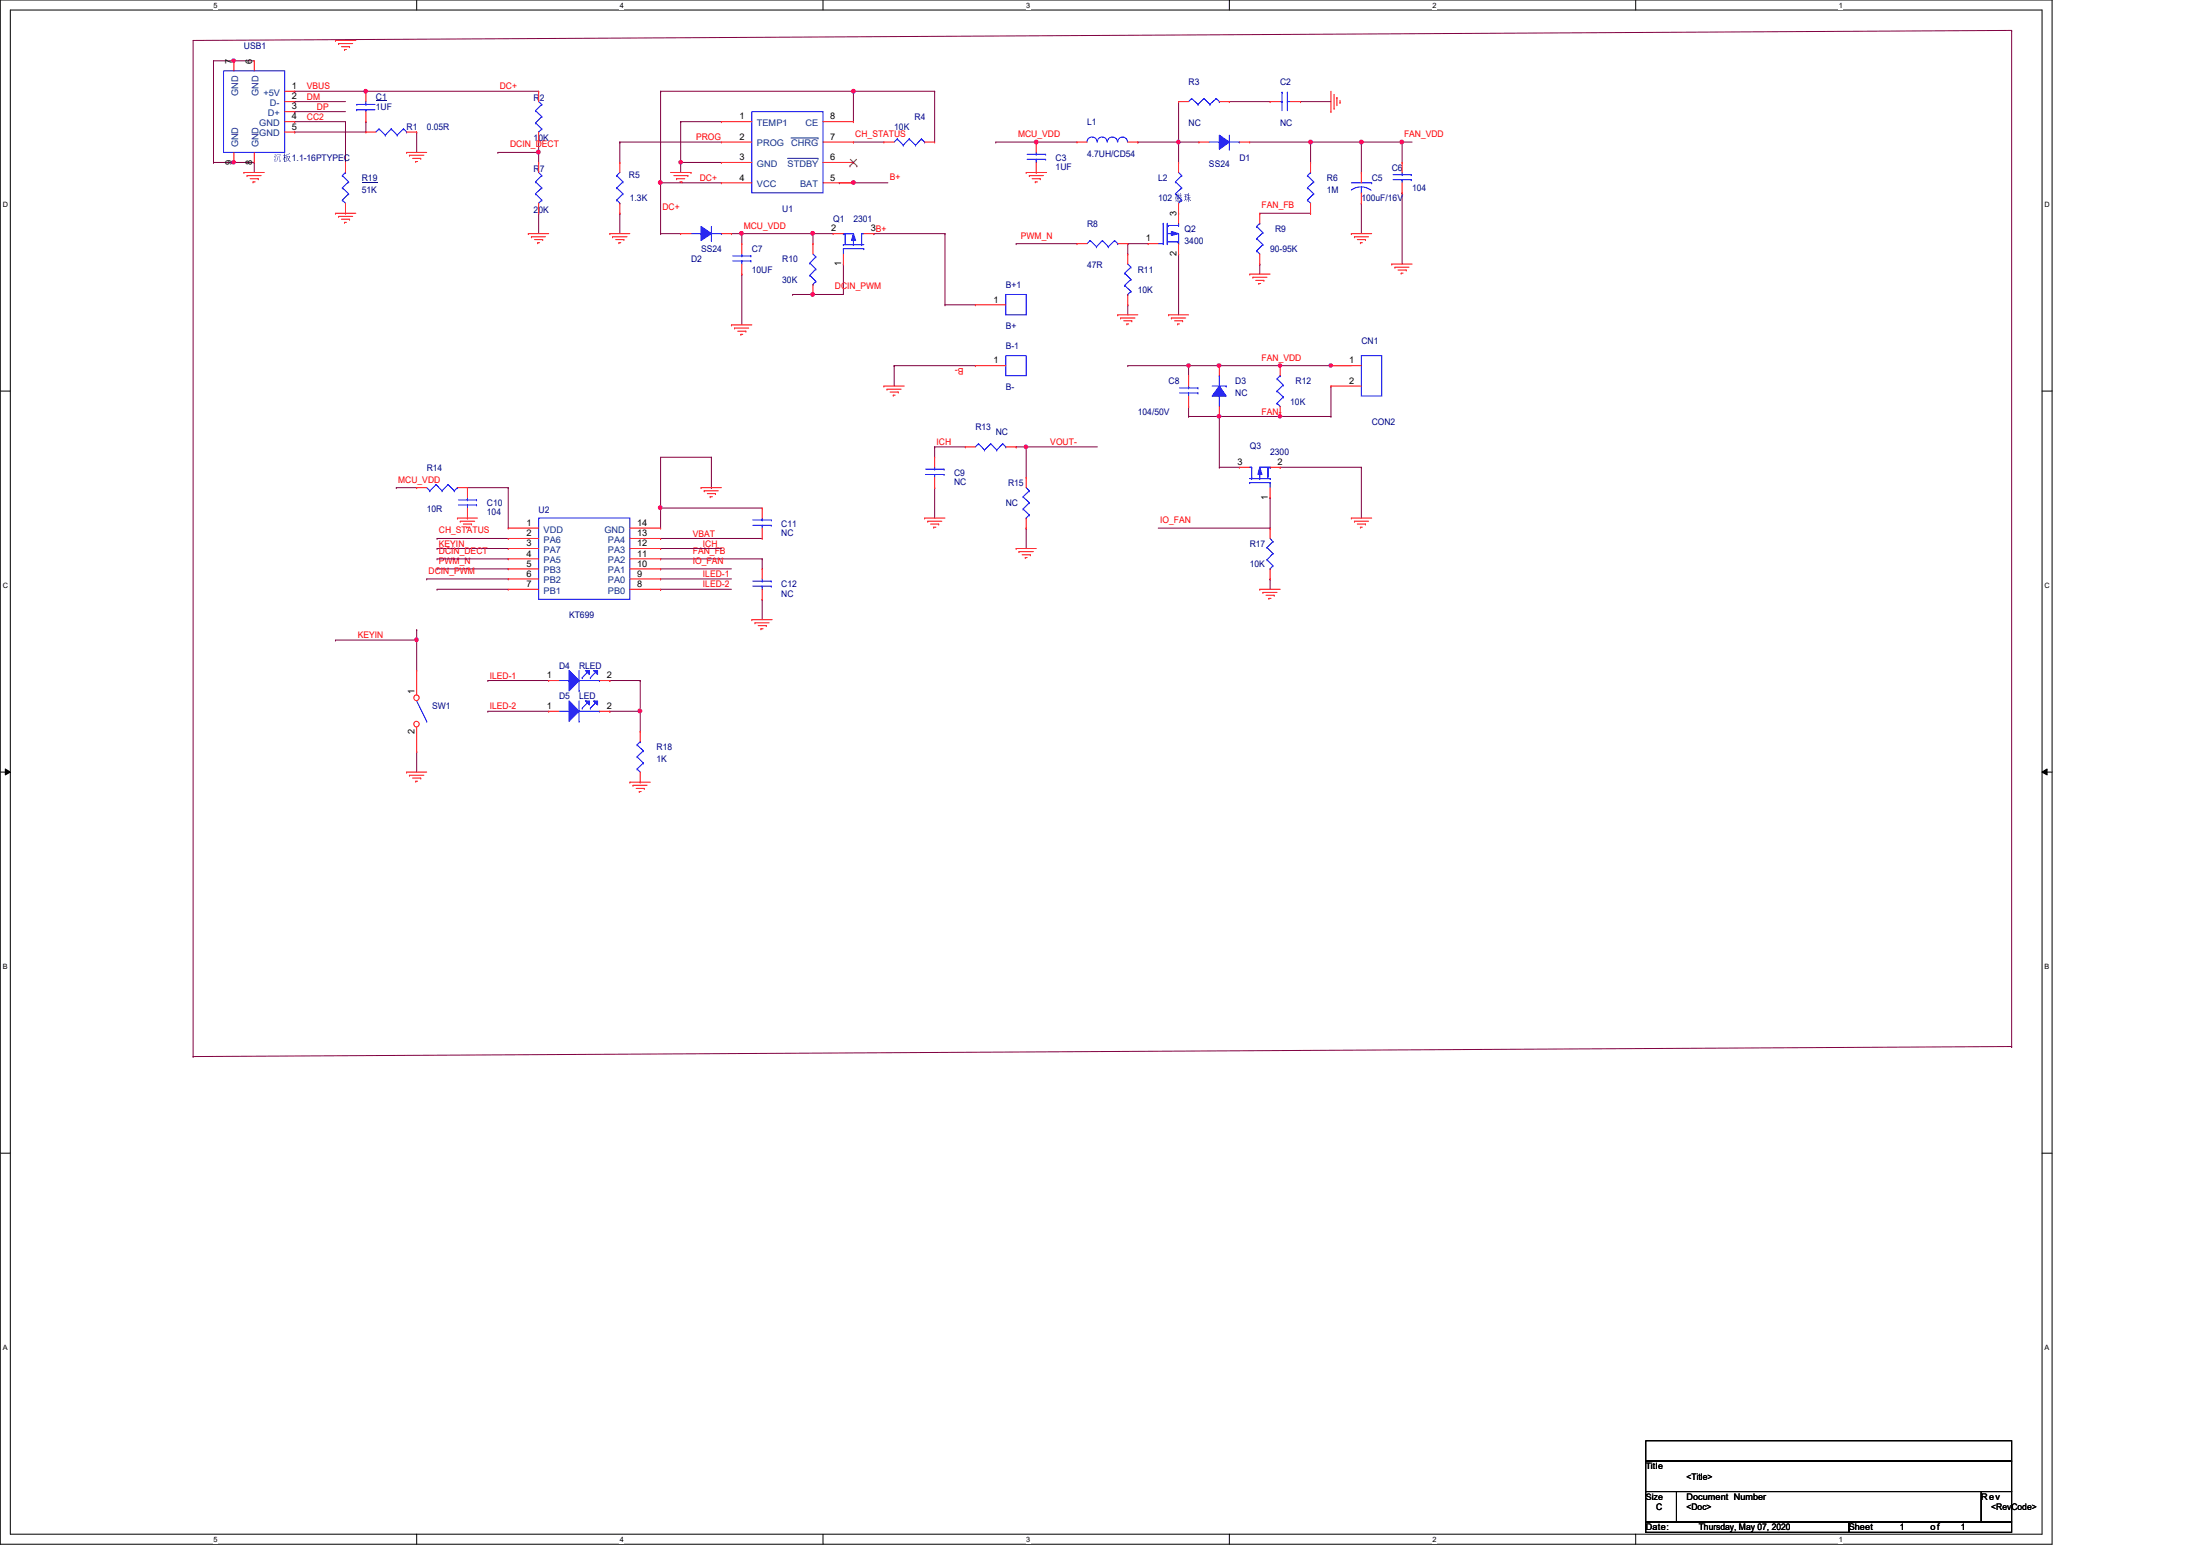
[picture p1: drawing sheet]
<svg xmlns="http://www.w3.org/2000/svg" width="297mm" height="210mm" viewBox="0 0 297 210" stroke-linecap="round" stroke-linejoin="round" font-family="sans-serif">
<path d="M0 0h277.1v208.4h-277.1zM1.4 1.4h274.3v205.7h-274.3z" fill="none" stroke="#000" stroke-width=".14"/>
<g fill="#fff">
<path d="M28.8 .1h.6v1.1h-.6z"/>
<path d="M28.8 207.2h.6v1.1h-.6z"/>
</g>
<path d="M56.3 0v1.4M56.3 207.1v1.3" fill="none" stroke="#000" stroke-width=".14"/>
<g fill="#fff">
<path d="M83.7 .1h.5v1.1h-.5z"/>
<path d="M83.7 207.2h.5v1.1h-.5z"/>
</g>
<path d="M111.1 0v1.4M111.1 207.1v1.3" fill="none" stroke="#000" stroke-width=".14"/>
<g fill="#fff">
<path d="M138.6 .1h.5v1.1h-.5z"/>
<path d="M138.6 207.2h.5v1.1h-.5z"/>
</g>
<path d="M166 0v1.4M166 207.1v1.3" fill="none" stroke="#000" stroke-width=".14"/>
<g fill="#fff">
<path d="M193.4 .1h.6v1.1h-.6z"/>
<path d="M193.4 207.2h.6v1.1h-.6z"/>
</g>
<path d="M220.8 0v1.4M220.8 207.1v1.3" fill="none" stroke="#000" stroke-width=".14"/>
<g fill="#fff">
<path d="M248.3 .1h.5v1.1h-.5z"/>
<path d="M248.3 207.2h.5v1.1h-.5z"/>
<path d="M.4 27.1h.7v1.1h-.7z"/>
<path d="M276.1 27.1h.7v1.1h-.7z"/>
<path d="M.4 78.5h.7v1.1h-.7z"/>
<path d="M276.1 78.5h.7v1.1h-.7z"/>
</g>
<path d="M0 52.8h1.4M275.7 52.8h1.4" fill="none" stroke="#000" stroke-width=".14"/>
<g fill="#fff">
<path d="M.4 129.9h.6v1.1h-.6z"/>
<path d="M276.1 129.9h.6v1.1h-.6z"/>
</g>
<path d="M0 104.2h1.4M.7 103.8l.7 .4-.7 .4zM275.7 104.2l.7-.4v.8zM275.7 104.2h1.4" fill="none" stroke="#000" stroke-width=".14"/>
<path d="M.7 103.8l.7 .4-.7 .4zM275.7 104.2l.7-.4v.8z" fill="#000"/>
<g fill="#fff">
<path d="M.4 181.4h.6v1.1h-.6z"/>
<path d="M276.1 181.4h.6v1.1h-.6z"/>
</g>
<path d="M0 155.7h1.4M275.7 155.7h1.4" fill="none" stroke="#000" stroke-width=".14"/>
<g fill="none" stroke="#800040" stroke-width=".14">
<path d="M45.3 86.4h.1M56.3 85h.1M56.3 85v1.4h-11M65.9 91.9h.1M65.9 96h.1M65.9 91.9h8.2M65.9 96h8.2M82.3 91.9h.1M82.3 96h.1M82.3 91.9h4.1M82.3 96h4.1M271.6 141.3h.1"/>
<path d="M271.6 141.3l-245.5 1.3"/>
</g>
<path d="M56.1 86.2l.1-.1 .2 .1v.3l-.2 .1-.1-.1z" fill-rule="evenodd" fill="#f0f"/>
<path d="M56.1 86.2l.1-.1 .2 .1v.3l-.2 .1-.1-.1z" fill="none" stroke="#f0f" stroke-width=".14"/>
<path d="M89.2 12.3h.1M89.2 12.3h26M56.3 86.4h.1M56.3 86.4v4.1M56.3 101.5h.1M56.3 101.5v2.7" fill="none" stroke="#800040" stroke-width=".14"/>
<circle cx="115.2" cy="12.3" r=".26" fill="#f0f"/>
<circle cx="115.2" cy="12.3" r=".26" fill="none" stroke="#f0f" stroke-width=".14"/>
<g fill="none" stroke="#800040" stroke-width=".14">
<path d="M83.7 19.2h.1M83.7 19.2v2.7M83.7 19.2h13.7M89.2 12.3h.1M89.2 12.3v12.4M91.9 16.4h.1M91.9 16.4h5.5M91.9 16.4v6.9M115.2 12.3h.1M115.2 19.2h.1M115.2 12.3h11M115.2 19.2h4.1"/>
<path d="M115.2 12.3v4.1M126.2 12.3h.1M126.2 12.3v6.9M271.6 4.1h.1M271.6 4.1l-245.5 1.4v137.1M271.6 4.1v137.2M83.7 28.8h.1M83.7 28.8v2.7M89.2 24.7h.1M89.2 24.7h8.2M91.9 21.9h.1M91.9 21.9h5.5"/>
<path d="M113.3 24.7h.1M113.3 24.7h1.9M26.1 142.6h.1M271.6 141.3h.1"/>
</g>
<circle cx="91.9" cy="21.9" r=".25" fill="#f0f"/>
<circle cx="91.9" cy="21.9" r=".25" fill="none" stroke="#f0f" stroke-width=".14"/>
<path d="M86.4 96h.1M86.4 91.9h.1M86.4 91.9v6.8" fill="none" stroke="#800040" stroke-width=".14"/>
<circle cx="86.4" cy="96" r=".26" fill="#f0f"/>
<circle cx="86.4" cy="96" r=".26" fill="none" stroke="#f0f" stroke-width=".14"/>
<path d="M126.2 60.3h.1M126.2 60.3v1.4M138.6 60.3h.1M138.6 71.3h.1M138.6 60.3v4.1M138.6 71.3v2.7M138.6 60.3h9.6" fill="none" stroke="#800040" stroke-width=".14"/>
<path d="M138.4 60.1h.1l.2 .1v.3l-.2 .1-.1-.1z" fill-rule="evenodd" fill="#f0f"/>
<path d="M138.4 60.1h.1l.2 .1v.3l-.2 .1-.1-.1z" fill="none" stroke="#f0f" stroke-width=".14"/>
<g fill="none" stroke="#800040" stroke-width=".14">
<path d="M59 79.5h.1M59 79.5h9.6M89.2 75.4h.1M89.2 68.6h.1M89.2 75.4h13.7M89.2 68.6h13.7M89.2 61.7v9.6M126.2 65.8h.1M126.2 60.3h.1M126.2 65.8v4.1M126.2 60.3h4.1M137.2 60.3h.1"/>
<path d="M137.2 60.3h1.4"/>
</g>
<circle cx="89.1" cy="68.5" r=".26" fill="#f0f"/>
<circle cx="89.1" cy="68.5" r=".26" fill="none" stroke="#f0f" stroke-width=".14"/>
<g fill="none" stroke="#800040" stroke-width=".14">
<path d="M164.6 49.4h8.2M172.8 49.4h.1M57.6 78.1h.1M57.6 78.1h11M59 74h.1M59 76.8h.1M59 72.7h.1M59 75.4h.1M59 74h9.6M59 76.8h9.6M59 72.7h9.6M59 75.4h9.6"/>
<path d="M63.1 65.8h.1M63.1 65.8h5.5M68.6 65.8h.1M68.6 65.8v5.5M89.2 74h.1M89.2 76.8h.1M89.2 72.7h.1M89.2 78.1h.1M89.2 74h8.2M89.2 76.8h9.6M89.2 72.7h13.7M89.2 78.1h9.6"/>
<path d="M156.4 71.3h15.1M164.6 63.1h.1M164.6 63.1h2.7M171.5 67.2h.1M171.5 78.1h.1M171.5 71.3h.1M171.5 67.2v4.1M171.5 78.1v1.4M172.8 63.1h.1M172.8 63.1h11M183.8 63.1h.1M183.8 63.1v6.8"/>
</g>
<circle cx="164.6" cy="49.3" r=".25" fill="#f0f"/>
<circle cx="164.6" cy="49.3" r=".25" fill="none" stroke="#f0f" stroke-width=".14"/>
<path d="M164.6 56.2h8.2M172.8 56.2h.1" fill="none" stroke="#800040" stroke-width=".14"/>
<circle cx="164.6" cy="56.2" r=".25" fill="#f0f"/>
<circle cx="164.6" cy="56.2" r=".25" fill="none" stroke="#f0f" stroke-width=".14"/>
<path d="M152.3 49.4h.1M152.3 49.4h8.2M164.6 56.2h.1M164.6 56.2v6.9" fill="none" stroke="#800040" stroke-width=".14"/>
<circle cx="160.5" cy="49.3" r=".25" fill="#f0f"/>
<circle cx="160.5" cy="49.3" r=".25" fill="none" stroke="#f0f" stroke-width=".14"/>
<g fill="none" stroke="#800040" stroke-width=".14">
<path d="M159.1 13.7h.1M159.1 13.7v5.5M175.6 13.7h.1M175.6 13.7h4.1M160.5 49.4h.1M160.5 56.2h.1M160.5 54.9h.1M160.5 49.4h4.1M160.5 49.4v1.3M160.5 54.9v1.3M160.5 56.2h4.1M179.7 52.1h.1"/>
<path d="M179.7 49.4h.1M179.7 49.4h2.8M179.7 52.1v4.1"/>
</g>
<path d="M158.9 19l.2-.1 .2 .1v.4h-.2h-.2z" fill-rule="evenodd" fill="#f0f"/>
<path d="M158.9 19l.2-.1 .2 .1v.4h-.2h-.2z" fill="none" stroke="#f0f" stroke-width=".14"/>
<path d="M166 13.7h.1M166 13.7h5.5M168.7 19.2h8.2M176.9 19.2h.1" fill="none" stroke="#800040" stroke-width=".14"/>
<circle cx="176.9" cy="19.2" r=".26" fill="#f0f"/>
<circle cx="176.9" cy="19.2" r=".26" fill="none" stroke="#f0f" stroke-width=".14"/>
<path d="M139.9 19.2h.1M139.9 19.2h5.5M153.6 19.2h.1M153.6 19.2h5.5M176.9 19.2h.1M176.9 19.2h6.9M170.1 28.8h6.8M176.9 28.8h.1M189.3 26h.1M189.3 26v9.6" fill="none" stroke="#800040" stroke-width=".14"/>
<circle cx="183.8" cy="19.2" r=".26" fill="#f0f"/>
<circle cx="183.8" cy="19.2" r=".26" fill="none" stroke="#f0f" stroke-width=".14"/>
<path d="M189.3 19.2h.1M189.3 19.2h1.4" fill="none" stroke="#800040" stroke-width=".14"/>
<circle cx="189.3" cy="19.2" r=".26" fill="#f0f"/>
<circle cx="189.3" cy="19.2" r=".26" fill="none" stroke="#f0f" stroke-width=".14"/>
<path d="M134.4 19.2h.1M134.4 19.2h5.5M189.3 19.2h.1M189.3 19.2v2.7" fill="none" stroke="#800040" stroke-width=".14"/>
<circle cx="139.9" cy="19.2" r=".26" fill="#f0f"/>
<circle cx="139.9" cy="19.2" r=".26" fill="none" stroke="#f0f" stroke-width=".14"/>
<g fill="none" stroke="#800040" stroke-width=".14">
<path d="M159.1 19.2h.1M159.1 19.2v2.7M159.1 19.2h2.8M176.9 19.2h.1M176.9 19.2v2.7M183.8 19.2h.1M183.8 19.2h5.5M183.8 19.2v4.1M89.2 24.7h.1M89.2 24.7v6.8M137.2 32.9h.1M137.2 32.9h8.2"/>
<path d="M152.3 32.9h.1M152.3 32.9h2.7M152.3 32.9v1.4M159.1 34.3h.1M159.1 34.3v8.2M170.1 35.6h.1M170.1 35.6v1.4M183.8 27.4h.1M183.8 27.4v4.1M152.3 41.1h.1M152.3 41.1v1.4"/>
</g>
<circle cx="89.1" cy="24.6" r=".26" fill="#f0f"/>
<circle cx="89.1" cy="24.6" r=".26" fill="none" stroke="#f0f" stroke-width=".14"/>
<g fill="none" stroke="#800040" stroke-width=".14">
<path d="M89.2 31.5h.1M89.2 31.5h2.7M98.8 31.5h.1M98.8 31.5h1.4M107 39.8h.1M107 39.8h2.8M109.8 31.5h.1M109.8 31.5h2.7M109.8 31.5v1.4M113.9 35.6h.1M113.9 35.6v4.2M118 31.5h.1"/>
<path d="M118 31.5h9.6"/>
</g>
<circle cx="109.7" cy="39.8" r=".26" fill="#f0f"/>
<circle cx="109.7" cy="39.8" r=".26" fill="none" stroke="#f0f" stroke-width=".14"/>
<path d="M100.2 31.5h.1M100.2 37h.1M100.2 31.5v1.4M100.2 37v6.9M100.2 31.5h9.6M109.8 39.8h.1M109.8 39.8h4.1M53.5 65.8h.1M53.5 65.8h2.8" fill="none" stroke="#800040" stroke-width=".14"/>
<circle cx="109.7" cy="31.5" r=".26" fill="#f0f"/>
<circle cx="109.7" cy="31.5" r=".26" fill="none" stroke="#f0f" stroke-width=".14"/>
<circle cx="100.1" cy="31.5" r=".26" fill="#f0f"/>
<circle cx="100.1" cy="31.5" r=".26" fill="none" stroke="#f0f" stroke-width=".14"/>
<path d="M115.2 24.7h.1M115.2 24.7h4.7M89.2 79.5h.1M89.2 79.5h9.6" fill="none" stroke="#800040" stroke-width=".14"/>
<circle cx="115.2" cy="24.6" r=".26" fill="#f0f"/>
<circle cx="115.2" cy="24.6" r=".26" fill="none" stroke="#f0f" stroke-width=".14"/>
<path d="M172.8 56.2h6.9M179.7 56.2h.1M89.2 61.7h6.9M96.1 65.8h.1M96.1 61.7h.1M96.1 61.7v4.1M102.9 75.4h.1M102.9 75.4v1.4M102.9 80.9h.1M102.9 80.9v2.8" fill="none" stroke="#800040" stroke-width=".14"/>
<path d="M172.6 56h.4l.1 .2-.1 .2h-.2h-.2z" fill-rule="evenodd" fill="#f0f"/>
<path d="M172.6 56h.4l.1 .2-.1 .2h-.2h-.2z" fill="none" stroke="#f0f" stroke-width=".14"/>
<path d="M172.8 49.4h6.9M179.7 49.4h.1" fill="none" stroke="#800040" stroke-width=".14"/>
<path d="M172.6 49.2h.4l.1 .1-.1 .2-.2 .1-.2-.1z" fill-rule="evenodd" fill="#f0f"/>
<path d="M172.6 49.2h.4l.1 .1-.1 .2-.2 .1-.2-.1z" fill="none" stroke="#f0f" stroke-width=".14"/>
<path d="M179.5 49.2h.3l.1 .1-.1 .2-.1 .1-.2-.1z" fill-rule="evenodd" fill="#f0f"/>
<path d="M179.5 49.2h.3l.1 .1-.1 .2-.1 .1-.2-.1z" fill="none" stroke="#f0f" stroke-width=".14"/>
<path d="M49.4 12.3h23.3M72.7 12.3h.1M127.6 31.5h.1M127.6 31.5v9.6M120.7 49.4h.1M120.7 49.4h11M120.7 49.4v2.7M127.6 41.1h.1M127.6 41.1h4.1" fill="none" stroke="#800040" stroke-width=".14"/>
<path d="M49.2 12.1h.2l.2 .1-.1 .3-.1 .1-.2-.1z" fill-rule="evenodd" fill="#f0f"/>
<path d="M49.2 12.1h.2l.2 .1-.1 .3-.1 .1-.2-.1z" fill="none" stroke="#f0f" stroke-width=".14"/>
<path d="M28.8 8.2h.1M28.8 8.2h5.5M28.8 8.2v13.7M31.6 8.2h.1M49.4 16.4h.1M49.4 16.4v1.4M31.6 21.9h.1M31.6 21.9h2.7" fill="none" stroke="#800040" stroke-width=".14"/>
<circle cx="31.5" cy="8.2" r=".25" fill="#f0f"/>
<circle cx="31.5" cy="8.2" r=".25" fill="none" stroke="#f0f" stroke-width=".14"/>
<path d="M39.8 15.1h.1M39.8 13.7h.1M39.8 15.1h6.8M39.8 13.7h6.8M28.8 21.9h.1M28.8 21.9h2.8M34.3 21.9h.1M34.3 21.9v1.4" fill="none" stroke="#800040" stroke-width=".14"/>
<circle cx="31.5" cy="21.9" r=".25" fill="#f0f"/>
<circle cx="31.5" cy="21.9" r=".25" fill="none" stroke="#f0f" stroke-width=".14"/>
<g fill="none" stroke="#800040" stroke-width=".14">
<path d="M39.8 17.8h.1M39.8 12.3h.1M39.8 16.4h.1M39.8 17.8h9.6M39.8 12.3h9.6M39.8 16.4h6.8v5.5M72.7 19.2h.1M72.7 19.2v2.7M46.6 21.9h.1M67.2 20.6h.1M67.2 20.6h5.5M72.7 20.6h.1"/>
<path d="M72.7 28.8h.1M72.7 28.8v2.7"/>
</g>
<circle cx="72.7" cy="20.5" r=".26" fill="#f0f"/>
<circle cx="72.7" cy="20.5" r=".26" fill="none" stroke="#f0f" stroke-width=".14"/>
<path d="M56.3 17.8h.1M56.3 17.8v2.8" fill="none" stroke="#800040" stroke-width=".14"/>
<g fill="none" stroke="#f00" stroke-width=".14">
<path d="M45.3 5.5h.1M45.3 5.5h2.7M45.7 5.9h.1M45.7 5.9h1.9M46.1 6.3h1.1M46.5 6.7h.1M46.5 6.7h.3M47.2 6.3h.1M171.5 13.7h.1M171.5 13.7h1.3M174.2 13.7h1.4M175.6 13.7h.1"/>
<path d="M179.7 15.1h.1M179.7 12.3v2.8M180.1 14.6h.1M180.1 12.7v1.9M180.5 13.2h.1M180.5 13.2v1.1M180.9 13.8h.1M180.9 13.5v.3M32.9 23.3h.1M32.9 23.3h2.8M33.4 23.7h.1M33.4 23.7h1.9"/>
<path d="M33.8 24.1h1.1M34.2 24.6h.1M34.2 24.6h.3M34.9 24.1h.1M45.3 28.8h.1M45.3 28.8h2.7M45.7 29.2h.1M45.7 29.2h1.9M46.1 29.6h1.1M46.5 30h.1M46.5 30h.3M47.2 29.6h.1"/>
<path d="M54.9 20.6h.1M54.9 20.6h2.7M55.3 21h.1M55.3 21h1.9M55.7 21.4h1.1M56.1 21.8h.1M56.1 21.8h.3M56.8 21.4h.1M71.3 31.5h.1M71.3 31.5h2.8M71.8 32h.1M71.8 32h1.9"/>
<path d="M72.2 32.3h1.1M72.6 32.8h.1M72.6 32.8h.3M73.3 32.3h.1M82.3 31.5h.1M82.3 31.5h2.7M82.7 32h.1M82.7 32h2M83.1 32.3h1.1M83.6 32.8h.1M83.6 32.8h.2M84.2 32.3h.1"/>
<path d="M90.5 23.3h2.8M91 23.7h1.9M91.4 24.1h.1M91.4 24.1h1.1M91.8 24.6h.3M92.1 24.6h.1M92.9 23.7h.1M93.3 23.3h.1M138.6 23.3h.1M138.6 23.3h2.7M139 23.7h.1M139 23.7h1.9"/>
<path d="M139.4 24.1h1.1M139.8 24.6h.1M139.8 24.6h.3M140.5 24.1h.1M168.7 37h.1M168.7 37h2.8M169.2 37.4h.1M169.2 37.4h1.9M169.5 37.8h1.1M170 38.3h.1M170 38.3h.2M170.6 37.8h.1"/>
<path d="M182.5 31.5h.1M182.5 31.5h2.7M182.9 32h.1M182.9 32h1.9M183.3 32.3h1.1M183.7 32.8h.1M183.7 32.8h.2M184.4 32.3h.1M187.9 35.6h.1M187.9 35.6h2.8M188.3 36.1h.1M188.3 36.1h1.9"/>
<path d="M188.8 36.4h1.1M189.2 36.9h.1M189.2 36.9h.2M189.9 36.4h.1M98.8 43.9h.1M98.8 43.9h2.7M99.2 44.3h.1M99.2 44.3h1.9M99.6 44.7h1.1M100 45.1h.1M100 45.1h.3M100.7 44.7h.1"/>
<path d="M119.3 52.1h.1M119.3 52.1h2.8M119.8 52.5h.1M119.8 52.5h1.9M120.2 52.9h1.1M120.6 53.3h.1M120.6 53.3h.3M121.3 52.9h.1M150.9 42.5h.1M150.9 42.5h2.7M151.3 42.9h.1M151.3 42.9h1.9"/>
<path d="M151.7 43.3h1.1M152.1 43.7h.1M152.1 43.7h.3M152.8 43.3h.1M157.8 42.5h.1M157.8 42.5h2.7M158.2 42.9h.1M158.2 42.9h1.9M158.6 43.3h1.1M159 43.7h.1M159 43.7h.3M159.7 43.3h.1"/>
<path d="M61.8 69.9h.1M61.8 69.9h2.7M62.1 70.4h.1M62.1 70.4h2M62.6 70.7h1.1M63 71.2h.1M63 71.2h.2M63.7 70.7h.1M94.7 65.8h.1M94.7 65.8h2.7M95.1 66.3h.1M95.1 66.3h1.9"/>
<path d="M95.5 66.6h1.1M95.9 67.1h.1M95.9 67.1h.3M96.6 66.6h.1M124.8 69.9h.1M124.8 69.9h2.8M125.3 70.4h.1M125.3 70.4h1.9M125.6 70.7h1.1M126.1 71.2h.1M126.1 71.2h.3M126.7 70.7h.1"/>
<path d="M137.2 74h.1M137.2 74h2.7M137.6 74.5h.1M137.6 74.5h1.9M138 74.9h1.1M138.4 75.3h.1M138.4 75.3h.3M139.1 74.9h.1M170.1 79.5h.1M170.1 79.5h2.7M170.5 80h.1M170.5 80h1.9"/>
<path d="M182.5 69.9h.1M182.5 69.9h2.7M182.9 70.4h.1M182.9 70.4h1.9M183.3 70.7h1.1M183.7 71.2h.1M183.7 71.2h.2M184.4 70.7h.1M101.5 83.7h.1M101.5 83.7h2.8M101.9 84.1h.1M101.9 84.1h1.9"/>
<path d="M102.4 84.5h1.1M102.7 84.9h.1M102.7 84.9h.3M103.5 84.5h.1M170.9 80.3h1.1M171.3 80.8h.1M171.3 80.8h.3M172 80.3h.1M54.9 104.2h.1M54.9 104.2h2.7M55.3 104.6h.1M55.3 104.6h1.9"/>
<path d="M55.7 105h1.1M56.1 105.5h.1M56.1 105.5h.3M56.8 105h.1M85 105.6h.1M85 105.6h2.8M85.5 106h.1M85.5 106h1.9M85.9 106.4h1.1M86.3 106.8h.1M86.3 106.8h.3M87 106.4h.1"/>
</g>
<path d="M222.2 194.5h49.4v2.7h-49.4zM222.2 197.2h49.4v4.1h-49.4zM222.2 201.3h4.2v4.1h-4.2zM222.2 205.4h27.4v1.4h-27.4zM226.4 201.3h41.1v4.1h-41.1zM249.6 205.4h22v1.4h-22zM267.5 201.3h4.1v4.1h-4.1z" fill="none" stroke="#000" stroke-width=".14"/>
<g fill="none" stroke="#00f" stroke-width=".14">
<path d="M172.8 13.7h.3M173.1 13.7h.1M173.1 12.4h.1M173.1 12.4v2.5M173.8 12.4h.1M173.8 13.7h.1M173.8 13.7h.4M173.8 12.4v2.5M156.4 32.9h.7M157.1 32.9h.1M157.1 30.1h.1M157.1 30.1v2.8"/>
<path d="M157.6 32.9h.1M157.6 30.4h.1M157.6 31.5h.1M157.6 30.1v2.8M157.6 31.5h1.5v1.4M157.6 30.4h1.5M157.6 32.6h1.5M157.8 30.4h.1M159 32.6h.1M159.1 30.4h.1M159.1 32.9h.1M159.1 32.6h.1"/>
<path d="M159.1 30.1v.3"/>
</g>
<path d="M158.2 31.2l.9 .3-.9 .3z" fill="#00f"/>
<g fill="none" stroke="#00f" stroke-width=".14">
<path d="M93.3 31.5h1.4M94.7 31.5h.1M96.1 32.5h.1M96.1 30.6v1.9M96.1 31.5h1.3M97.4 31.5h.1M158.2 31.2l.9 .3-.9 .3zM86 103.8h.1M86 102.2h.1M86 100.5h.1M86 103.8l.4 .4M86 102.2l.9 .8"/>
<path d="M86 100.5l.9 .8M86.4 100.1h.1M86.4 100.1l-.4 .4M86.9 103h.1M86.9 101.3h.1M86.9 103l-.9 .8M86.9 101.3l-.9 .9"/>
</g>
<path d="M155 32.9h.1M155 32.9h1.4M159.1 28.8h.1M159.1 34.3h.1M159.1 28.8v1.3M159.1 32.9v1.4M86.4 98.7h.1M86.4 98.7v1.4M86.4 105.6h.1M86.4 104.2v1.4" fill="none" stroke="#f00" stroke-width=".14"/>
<path d="M94.7 30.6l1.4 .9-1.4 1z" fill-rule="evenodd" fill="#00f"/>
<path d="M30.2 9.6h8.2v11h-8.2zM163.2 19.2h1.4M164.6 19.2h.1M166 18.2v2M166 19.2h1.3M167.3 19.2h.1M94.7 30.6l1.4 .9-1.4 1zM166 20.2h.1" fill="none" stroke="#00f" stroke-width=".14"/>
<g fill="none" stroke="#f00" stroke-width=".14">
<path d="M31.6 8.2h.1M31.6 8.2v1.4M34.3 8.2h.1M34.3 8.2v1.4M38.4 12.3h1.4M38.4 13.7h1.4M38.4 15.1h1.4M38.4 16.4h1.4M38.4 17.8h1.4M39.8 12.3h.1M39.8 13.7h.1M39.8 15.1h.1"/>
<path d="M39.8 16.4h.1M39.8 17.8h.1M31.6 21.9h.1M31.6 20.6v1.3M34.3 21.9h.1M34.3 20.6v1.3M91.9 31.5h.1M91.9 31.5h1.4M97.4 31.5h1.4M98.8 31.5h.1"/>
</g>
<path d="M164.6 18.2l1.4 1-1.4 1z" fill-rule="evenodd" fill="#00f"/>
<g fill="none" stroke="#00f" stroke-width=".14">
<path d="M160.9 13.3h.1M160.9 13.3l-.4 .4M160.9 13.3l.9 .8M161.8 14.1h.1M162.6 13.3h.1M162.6 13.3l-.8 .8M162.6 13.3l.8 .8M163.4 14.1h.1M164.2 13.3h.1M164.2 13.3l-.8 .8M164.2 13.3l.4 .4M164.6 18.2l1.4 1-1.4 1z"/>
<path d="M164.6 13.7h.1M176.5 27h.1M176.5 25.4h.1M176.5 23.7h.1M176.5 27l.4 .4M176.5 25.4l.9 .8M176.5 23.7l.9 .9M176.9 23.3h.1M176.9 23.3l-.4 .4M177.4 26.2h.1M177.4 24.6h.1M177.4 26.2l-.9 .8"/>
<path d="M177.4 24.6l-.9 .8M57.6 65.8l.4 .5M58 66.3h.1M58.9 65.4h.1M58.9 65.4l-.9 .9M58.9 65.4l.8 .9M59.7 66.3h.1M60.5 65.4h.1M60.5 65.4l-.8 .9M60.5 65.4l.8 .9M61.3 66.3h.1M61.8 65.8h.1"/>
<path d="M61.8 65.8l-.5 .5M101.6 79.1h2.5M101.6 78.4h2.5M102.9 78.4h.1M102.9 79.1h.1M102.9 78.1v.3M102.9 79.1v.4M104.1 79.1h.1M104.1 78.4h.1M56.3 94.6l1.3 2.8M57.6 97.4h.1"/>
</g>
<g fill="none" stroke="#f00" stroke-width=".14">
<path d="M159.1 13.7h.1M159.1 13.7h1.4M161.9 19.2h.1M161.9 19.2h1.3M164.6 13.7h1.4M166 13.7h.1M167.3 19.2h1.4M168.7 19.2h.1M176.9 28.8h.1M176.9 21.9h.1M176.9 21.9v1.4M176.9 27.4v1.4"/>
<path d="M56.3 65.8h.1M56.3 65.8h1.3M61.8 65.8h1.3M63.1 65.8h.1M102.9 76.8h.1M102.9 76.8v1.3M102.9 79.5v1.4M102.9 80.9h.1"/>
</g>
<circle cx="56.2" cy="94.2" r=".38" fill="#fff"/>
<g fill="none" stroke="#f00" stroke-width=".14">
<path d="M56.3 90.5h.1M56.3 90.5v3.3"/>
<circle cx="56.2" cy="94.2" r=".38"/>
</g>
<circle cx="56.2" cy="97.7" r=".38" fill="#fff"/>
<g fill="none" stroke="#f00" stroke-width=".14">
<path d="M131.7 41.1h.1M131.7 41.1h4.1M160.5 50.7h.1M160.5 54.9h.1M160.5 50.7v1.4M160.5 53.5v1.4M138.6 64.4h.1M138.6 71.3h.1M138.6 64.4v1.4M138.6 69.9v1.4M56.3 98.2v3.3M56.3 101.5h.1"/>
<circle cx="56.2" cy="97.7" r=".38"/>
</g>
<g fill="none" stroke="#00f" stroke-width=".14">
<path d="M48.2 14.1h.1M48.2 14.8h.1M48.2 14.1h2.4M48.2 14.8h2.4M49.4 14.8h.1M49.4 14.1h.1M49.4 13.7v.4M49.4 14.8v.3M135.8 39.8h2.8v2.7h-2.8zM159.3 53h2.5M159.3 52.4h2.5M160.5 52.4h.1"/>
<path d="M160.5 53h.1M160.5 52.1v.3M160.5 53v.5M161.8 53h.1M161.8 52.4h.1M138.1 67.1h.1M138.1 68.7h.1M138.1 67.1l.9 .8M138.1 68.7l.9 .8M138.6 69.9h.1M138.6 65.8l.4 .5M139 66.3h.1"/>
<path d="M139 67.9h.1M139 69.5h.1M139 66.3l-.9 .8M139 67.9l-.9 .8M139 69.5l-.4 .4"/>
</g>
<path d="M50.8 13.6h1.4v.1h-1.4z" fill="#000080"/>
<path d="M49.4 16.4h.1M49.4 12.3h.1M49.4 12.3v1.4M49.4 15.1v1.3" fill="none" stroke="#f00" stroke-width=".14"/>
<g fill="none" stroke="#00f" stroke-width=".14">
<path d="M168.7 65.2h.1M168.7 64.6h2.8M168.7 63.1h.3M168.7 65.2h2.8M169 63.1h.1M169 64.4h.1M169 64.6h.1M169 63.1v1.5M170.1 64.6h.1M171.2 63.2h.1M171.2 63.1h.1M171.2 63.1v1.5"/>
<path d="M171.5 64.6h.1M171.5 63.1h.1M171.5 65.2h.1M171.5 63.1h-1.4v1.5M171.5 65.2v.6"/>
</g>
<path d="M170.1 63.1l.3 1h-.6z" fill="#00f"/>
<g fill="none" stroke="#00f" stroke-width=".14">
<path d="M121.2 18.8h.1M121.2 18.8l-.5 .4M121.2 18.8l.8 .8M122 19.6h.1M122.8 18.8h.1M122.8 18.8l-.8 .8M122.8 18.8l.8 .8M123.6 19.6h.1M124.4 18.8h.1M124.4 18.8l-.8 .8M124.4 18.8l.4 .4M124.8 19.2h.1"/>
<path d="M46.2 27h.1M46.2 25.4h.1M46.2 23.7h.1M46.2 27l.4 .4M46.2 25.4l.9 .8M46.2 23.7l.9 .9M46.6 23.3h.1M46.6 23.3l-.4 .4M47.1 26.2h.1M47.1 24.6h.1M47.1 26.2l-.9 .8M47.1 24.6l-.9 .8"/>
<path d="M151.8 36.9h.1M151.8 38.5h.1M151.8 36.9l.9 .8M151.8 38.5l.9 .8M152.3 39.8h.1M152.3 35.6l.4 .5M152.7 36.1h.1M152.7 37.7h.1M152.7 39.3h.1M152.7 36.1l-.9 .8M152.7 37.7l-.9 .8M152.7 39.3l-.4 .5"/>
<path d="M158.7 24.6h.1M158.7 26.2h.1M158.7 24.6l.9 .8M158.7 26.2l.9 .8M159.1 27.4h.1M159.1 23.3l.5 .4M159.6 23.7h.1M159.6 25.4h.1M159.6 27h.1M159.6 23.7l-.9 .9M159.6 25.4l-.9 .8M159.6 27l-.5 .4"/>
<path d="M182.5 24.7h2.7M183.8 26h.1M183.8 25.2a2.16 2.16 0 0 1 1.3 .5M183.8 25.2a2.12 2.12 0 0 0-1.3 .5M183.8 25.2v.8M185.2 24.7h.1M132.1 59.9h.1M132.1 59.9l-.4 .4M132.1 59.9l.8 .8M133.8 59.9h.1M133.8 59.9l-.9 .8M133.8 59.9l.8 .8"/>
<path d="M135.4 59.9h.1M135.4 59.9l-.8 .8M135.4 59.9l.4 .4M135.8 48h2.8v2.7h-2.8zM61.9 68.2h2.4M61.9 67.5h2.4M63.1 67.5h.1M63.1 68.2h.1M63.1 67.2v.3M63.1 68.2v.4M64.3 68.2h.1M64.3 67.5h.1"/>
<path d="M132.9 60.7h.1M134.6 60.7h.1M135.8 60.3h.1M170.1 63.1l.3 1h-.6z"/>
</g>
<g fill="none" stroke="#f00" stroke-width=".14">
<path d="M119.3 19.2h.1M119.3 19.2h1.4M124.8 19.2h1.4M126.2 19.2h.1M46.6 28.8h.1M46.6 21.9h.1M46.6 21.9v1.4M46.6 27.4v1.4M152.3 34.3h.1M152.3 34.3v1.3M152.3 39.8v1.3M159.1 21.9h.1"/>
<path d="M159.1 28.8h.1M159.1 21.9v1.4M159.1 27.4v1.4M183.8 23.3h.1M183.8 27.4h.1M183.8 23.3v1.4M183.8 26v1.4M131.7 49.4h.1M131.7 49.4h4.1M152.3 41.1h.1M63.1 65.8h.1M63.1 69.9h.1"/>
<path d="M63.1 65.8v1.4M63.1 68.6v1.3M130.3 60.3h.1M130.3 60.3h1.4M135.8 60.3h1.4M137.2 60.3h.1M167.3 63.1h.1M167.3 63.1h1.4M171.5 67.2h.1M171.5 65.8v1.4M171.5 63.1h1.3M172.8 63.1h.1"/>
</g>
<path d="M48.8 24.6h2.2" fill="none" stroke="#000080" stroke-width=".14"/>
<path d="M76.8 94.6l1.4 1.4-1.4 1.4z" fill="#00f"/>
<path d="M76.8 94.6l1.4 1.4-1.4 1.4z" fill="none" stroke="#00f" stroke-width=".14"/>
<path d="M79 94.6h.6v.6z" fill="#00f"/>
<path d="M79 94.6h.6v.6z" fill="none" stroke="#00f" stroke-width=".14"/>
<path d="M80.1 94.6h.6v.6z" fill="#00f"/>
<g fill="none" stroke="#00f" stroke-width=".14">
<path d="M72.3 14.9h.1M72.3 16.6h.1M72.3 14.9l.8 .8M72.3 16.6l.8 .8M72.7 17.8h.1M72.7 13.7l.4 .4M73.1 14.1h.1M73.1 15.7h.1M73.1 17.4h.1M73.1 14.1l-.8 .8M73.1 15.7l-.8 .9M73.1 17.4l-.4 .4"/>
<path d="M101.5 15.1h9.6v10.9h-9.6zM113.9 33h.1M113.9 31.5h.1M113.9 33.6h.1M113.9 33h2.7M113.9 31.5h1.3v1.5M113.9 33.6v.7M113.9 33.6h2.7M114.1 31.7h.1M114.1 31.5h.1M114.1 31.5v1.5M115.2 33h.1"/>
<path d="M116.3 31.5h.1M116.3 32.9h.1M116.3 33h.1M116.3 31.5h.3M116.3 31.5v1.5M116.6 33.6h.1M138.7 21.5h2.5M138.7 20.8h2.5M139.9 20.8h.1M139.9 21.5h.1M139.9 20.6v.2M139.9 21.5v.4"/>
<path d="M141.2 21.5h.1M141.2 20.8h.1M147.2 32.5h.1M147.2 32.5l-.4 .4M147.2 32.5l.8 .8M148 33.3h.1M148.8 32.5h.1M148.8 32.5l-.8 .8M148.8 32.5l.8 .8M149.6 33.3h.1M150.5 32.5h.1M150.5 32.5l-.9 .8"/>
<path d="M150.5 32.5l.4 .4M150.9 32.9h.1M172.4 54.4h.1M172.4 52.8h.1M172.4 51.1h.1M172.4 54.4l.4 .5M172.4 52.8l.9 .8M172.4 51.1l.9 .9M172.8 50.7h.1M172.8 50.7l-.4 .4M173.3 53.6h.1M173.3 52h.1"/>
<path d="M173.3 53.6l-.9 .8M173.3 52l-.9 .8M183.8 48h2.8v5.5h-2.8zM125 64.1h2.5M125 63.3h2.5M126.2 63.3h.1M126.2 64.1h.1M126.2 63.1v.2M126.2 64.1v.3M127.5 64.1h.1M127.5 63.3h.1M75.5 96h1.3"/>
<path d="M76.8 96h.1M78.2 97.4h.1M78.2 94.6v2.8M78.2 96h2.7M78.6 95.6h.1M79.3 94.9l-.7 .7M79.7 95.6h.1M80.1 94.6h.6v.6zM80.4 94.9l-.7 .7M80.9 96h.1"/>
</g>
<g fill="none" stroke="#f00" stroke-width=".14">
<path d="M72.7 12.3h.1M72.7 19.2h.1M72.7 12.3v1.4M72.7 17.8v1.4M97.4 16.4h.1M97.4 19.2h.1M97.4 16.4h4.1M97.4 19.2h4.1M111.1 16.4h4.1M111.1 19.2h4.1M115.2 19.2h.1M115.2 16.4h.1"/>
<path d="M139.9 19.2h.1M139.9 19.2v1.4M97.4 21.9h.1M97.4 24.7h.1M97.4 21.9h4.1M97.4 24.7h4.1M111.1 21.9h4.1M111.1 24.7h4.1M115.2 21.9h.1M115.2 24.7h.1M139.9 23.3h.1M139.9 21.9v1.4"/>
<path d="M145.4 32.9h.1M145.4 32.9h1.4M150.9 32.9h1.4M152.3 32.9h.1M172.8 56.2h.1M172.8 49.4h.1M172.8 49.4v1.3M172.8 54.9v1.3M179.7 49.4h.1M179.7 52.1h.1M179.7 49.4h4.1M179.7 52.1h4.1"/>
<path d="M126.2 61.7h.1M126.2 65.8h.1M126.2 61.7v1.4M126.2 64.4v1.4M74.1 96h.1M74.1 96h1.4M80.9 96h1.4M82.3 96h.1"/>
</g>
<path d="M106.8 18.6h3.6M110.4 18.6h.1M106.3 21.4h4.1M110.4 21.4h.1" fill="none" stroke="#004080" stroke-width=".14"/>
<path d="M114.8 22.4h.1M114.8 21.5l.9 .9M115.7 21.5l-.9 .9M115.7 22.4h.1" fill="none" stroke="#804000" stroke-width=".14"/>
<path d="M115.2 31.5l.3 1h-.5z" fill="#00f"/>
<g fill="none" stroke="#00f" stroke-width=".14">
<path d="M72.3 24.6h.1M72.3 26.2h.1M72.3 24.6l.8 .8M72.3 26.2l.8 .8M72.7 27.4h.1M72.7 23.3l.4 .4M73.1 23.7h.1M73.1 25.4h.1M73.1 27h.1M73.1 23.7l-.8 .9M73.1 25.4l-.8 .8M73.1 27l-.4 .4"/>
<path d="M115.2 31.5l.3 1h-.5zM188.1 24.3h2.4M188.1 23.6h2.4M189.3 23.6h.1M189.3 24.3h.1M189.3 23.3v.3M189.3 24.3v.4M190.5 24.3h.1M190.5 23.6h.1M101.6 70.9h2.5M101.6 70.2h2.5M102.9 70.2h.1"/>
<path d="M102.9 70.9h.1M102.9 69.9v.3M102.9 70.9v.4M104.1 70.9h.1M104.1 70.2h.1"/>
</g>
<g fill="none" stroke="#f00" stroke-width=".14">
<path d="M72.7 21.9h.1M72.7 28.8h.1M72.7 21.9v1.4M72.7 27.4v1.4M112.5 31.5h.1M112.5 31.5h1.4M113.9 35.6h.1M113.9 34.3v1.3M116.6 31.5h1.4M118 31.5h.1M189.3 21.9h.1M189.3 26h.1"/>
<path d="M189.3 21.9v1.4M189.3 24.7v1.3M102.9 68.6h.1M102.9 72.7h.1M102.9 68.6v1.3M102.9 71.3v1.4"/>
</g>
<path d="M76.8 90.5l1.4 1.4-1.4 1.4z" fill="#00f"/>
<path d="M76.8 90.5l1.4 1.4-1.4 1.4z" fill="none" stroke="#00f" stroke-width=".14"/>
<path d="M79 90.5h.6v.6z" fill="#00f"/>
<path d="M79 90.5h.6v.6z" fill="none" stroke="#00f" stroke-width=".14"/>
<path d="M80.1 90.5h.6v.6z" fill="#00f"/>
<g fill="none" stroke="#00f" stroke-width=".14">
<path d="M51.2 17.4h.1M51.2 17.4l-.4 .4M51.2 17.4l.8 .8M52 18.2h.1M52.8 17.4h.1M52.8 17.4l-.8 .8M52.8 17.4l.8 .8M53.6 18.2h.1M54.5 17.4h.1M54.5 17.4l-.9 .8M54.5 17.4l.4 .4M54.9 17.8h.1"/>
<path d="M83.3 23.7h.1M83.3 25.4h.1M83.3 27h.1M83.3 23.7l.8 .9M83.3 25.4l.8 .8M83.3 27l.4 .4M83.7 27.4h.1M83.7 23.3l-.4 .4M84.1 24.6h.1M84.1 26.2h.1M84.1 24.6l-.8 .8M84.1 26.2l-.8 .8"/>
<path d="M109.3 35.5h.1M109.3 37.2h.1M109.3 35.5l.8 .8M109.3 37.2l.8 .8M109.8 38.4h.1M109.8 34.3l.3 .4M110.1 34.7h.1M110.1 36.3h.1M110.1 38h.1M110.1 34.7l-.8 .8M110.1 36.3l-.8 .9M110.1 38l-.3 .4"/>
<path d="M169.7 33.9h.1M169.7 32.2h.1M169.7 30.6h.1M169.7 33.9l.4 .4M169.7 32.2l.8 .8M169.7 30.6l.8 .8M170.1 30.1h.1M170.1 30.1l-.4 .5M170.5 33h.1M170.5 31.4h.1M170.5 33l-.8 .9M170.5 31.4l-.8 .8"/>
<path d="M163.7 52.1h1.9M164.6 53.5h.1M164.6 50.7h.1M164.6 50.7v1.4M164.6 53.5v1.4M165.6 52.1h.1M72.7 69.9h12.3v11h-12.3zM75.5 91.9h1.3M76.8 91.9h.1M78.2 93.3h.1M78.2 90.5v2.8M78.2 91.9h2.7"/>
<path d="M78.6 91.5h.1M79.3 90.8l-.7 .7M79.7 91.5h.1M80.1 90.5h.6v.6zM80.4 90.8l-.7 .7M80.9 91.9h.1"/>
</g>
<g fill="none" stroke="#f00" stroke-width=".14">
<path d="M49.4 17.8h.1M49.4 17.8h1.4M54.9 17.8h1.4M56.3 17.8h.1M83.7 21.9h.1M83.7 28.8h.1M83.7 21.9v1.4M83.7 27.4v1.4M109.8 32.9h.1M109.8 39.8h.1M109.8 32.9v1.4M109.8 38.4v1.4"/>
<path d="M170.1 35.6h.1M170.1 28.8h.1M170.1 28.8v1.3M170.1 34.3v1.3M68.6 71.3h.1M68.6 72.7h.1M68.6 74h.1M68.6 75.4h.1M68.6 76.8h.1M68.6 78.1h.1M68.6 79.5h.1M68.6 71.3h4.1"/>
<path d="M68.6 72.7h4.1M68.6 74h4.1M68.6 75.4h4.1M68.6 76.8h4.1M68.6 78.1h4.1M68.6 79.5h4.1M85 71.3h4.2M85 72.7h4.2M85 74h4.2M85 75.4h4.2M85 76.8h4.2M85 78.1h4.2"/>
<path d="M85 79.5h4.2M89.2 79.5h.1M89.2 71.3h.1M89.2 72.7h.1M89.2 74h.1M89.2 75.4h.1M89.2 76.8h.1M89.2 78.1h.1M74.1 91.9h.1M74.1 91.9h1.4M80.9 91.9h1.4M82.3 91.9h.1"/>
</g>
<path d="M164.6 52.1l1 1.4h-1.9z" fill-rule="evenodd" fill="#00f"/>
<g fill="none" stroke="#00f" stroke-width=".14">
<path d="M146.8 19.2a.68 .68 0 0 1 .6-.7 .68 .68 0 0 1 .7 .7M148.2 19.2a.66 .66 0 0 1 .6-.7 .66 .66 0 0 1 .7 .7M149.5 19.2a.68 .68 0 0 1 .7-.7 .68 .68 0 0 1 .7 .7M150.9 19.2a.66 .66 0 0 1 .7-.7 .66 .66 0 0 1 .6 .7M98.9 35.2h2.5M98.9 34.5h2.5M100.2 34.5h.1M100.2 35.2h.1M100.2 34.3v.2M100.2 35.2v.4M101.4 35.2h.1M101.4 34.5h.1"/>
<path d="M164.6 52.1l1 1.4h-1.9zM171.1 73.9h.1M171.1 75.6h.1M171.1 73.9l.8 .8M171.1 75.6l.8 .8M171.5 76.8h.1M171.5 72.7l.4 .4M171.9 73.1h.1M171.9 74.7h.1M171.9 76.4h.1M171.9 73.1l-.8 .8M171.9 74.7l-.8 .9"/>
<path d="M171.9 76.4l-.4 .4"/>
</g>
<g fill="none" stroke="#f00" stroke-width=".14">
<path d="M145.4 19.2h.1M145.4 19.2h1.4M152.3 19.2h1.3M153.6 19.2h.1M100.2 32.9h.1M100.2 37h.1M100.2 32.9v1.4M100.2 35.6v1.4M164.6 56.2h.1M164.6 49.4h.1M164.6 49.4v1.3M164.6 54.9v1.3"/>
<path d="M171.5 71.3h.1M171.5 78.1h.1M171.5 71.3v1.4M171.5 76.8v1.3"/>
</g>
<path d="M56.1 86.2l.1-.1 .2 .1v.3l-.2 .1-.1-.1z" fill-rule="evenodd" fill="#f0f"/>
<path d="M56.1 86.2l.1-.1 .2 .1v.3l-.2 .1-.1-.1z" fill="none" stroke="#f0f" stroke-width=".14"/>
<circle cx="115.2" cy="12.3" r=".26" fill="#f0f"/>
<circle cx="115.2" cy="12.3" r=".26" fill="none" stroke="#f0f" stroke-width=".14"/>
<circle cx="91.9" cy="21.9" r=".25" fill="#f0f"/>
<circle cx="91.9" cy="21.9" r=".25" fill="none" stroke="#f0f" stroke-width=".14"/>
<circle cx="86.4" cy="96" r=".26" fill="#f0f"/>
<circle cx="86.4" cy="96" r=".26" fill="none" stroke="#f0f" stroke-width=".14"/>
<path d="M138.4 60.1h.1l.2 .1v.3l-.2 .1-.1-.1z" fill-rule="evenodd" fill="#f0f"/>
<path d="M138.4 60.1h.1l.2 .1v.3l-.2 .1-.1-.1z" fill="none" stroke="#f0f" stroke-width=".14"/>
<circle cx="89.1" cy="68.5" r=".26" fill="#f0f"/>
<circle cx="89.1" cy="68.5" r=".26" fill="none" stroke="#f0f" stroke-width=".14"/>
<circle cx="164.6" cy="49.3" r=".25" fill="#f0f"/>
<circle cx="164.6" cy="49.3" r=".25" fill="none" stroke="#f0f" stroke-width=".14"/>
<circle cx="164.6" cy="56.2" r=".25" fill="#f0f"/>
<circle cx="164.6" cy="56.2" r=".25" fill="none" stroke="#f0f" stroke-width=".14"/>
<circle cx="160.5" cy="49.3" r=".25" fill="#f0f"/>
<circle cx="160.5" cy="49.3" r=".25" fill="none" stroke="#f0f" stroke-width=".14"/>
<path d="M158.9 19l.2-.1 .2 .1v.4h-.2h-.2z" fill-rule="evenodd" fill="#f0f"/>
<path d="M158.9 19l.2-.1 .2 .1v.4h-.2h-.2z" fill="none" stroke="#f0f" stroke-width=".14"/>
<circle cx="176.9" cy="19.2" r=".26" fill="#f0f"/>
<circle cx="176.9" cy="19.2" r=".26" fill="none" stroke="#f0f" stroke-width=".14"/>
<circle cx="183.8" cy="19.2" r=".26" fill="#f0f"/>
<circle cx="183.8" cy="19.2" r=".26" fill="none" stroke="#f0f" stroke-width=".14"/>
<circle cx="189.3" cy="19.2" r=".26" fill="#f0f"/>
<circle cx="189.3" cy="19.2" r=".26" fill="none" stroke="#f0f" stroke-width=".14"/>
<circle cx="139.9" cy="19.2" r=".26" fill="#f0f"/>
<circle cx="139.9" cy="19.2" r=".26" fill="none" stroke="#f0f" stroke-width=".14"/>
<circle cx="89.1" cy="24.6" r=".26" fill="#f0f"/>
<circle cx="89.1" cy="24.6" r=".26" fill="none" stroke="#f0f" stroke-width=".14"/>
<circle cx="109.7" cy="39.8" r=".26" fill="#f0f"/>
<circle cx="109.7" cy="39.8" r=".26" fill="none" stroke="#f0f" stroke-width=".14"/>
<circle cx="109.7" cy="31.5" r=".26" fill="#f0f"/>
<circle cx="109.7" cy="31.5" r=".26" fill="none" stroke="#f0f" stroke-width=".14"/>
<circle cx="100.1" cy="31.5" r=".26" fill="#f0f"/>
<circle cx="100.1" cy="31.5" r=".26" fill="none" stroke="#f0f" stroke-width=".14"/>
<circle cx="115.2" cy="24.6" r=".26" fill="#f0f"/>
<circle cx="115.2" cy="24.6" r=".26" fill="none" stroke="#f0f" stroke-width=".14"/>
<path d="M172.6 56h.4l.1 .2-.1 .2h-.2h-.2z" fill-rule="evenodd" fill="#f0f"/>
<path d="M172.6 56h.4l.1 .2-.1 .2h-.2h-.2z" fill="none" stroke="#f0f" stroke-width=".14"/>
<path d="M172.6 49.2h.4l.1 .1-.1 .2-.2 .1-.2-.1z" fill-rule="evenodd" fill="#f0f"/>
<path d="M172.6 49.2h.4l.1 .1-.1 .2-.2 .1-.2-.1z" fill="none" stroke="#f0f" stroke-width=".14"/>
<path d="M179.5 49.2h.3l.1 .1-.1 .2-.1 .1-.2-.1z" fill-rule="evenodd" fill="#f0f"/>
<path d="M179.5 49.2h.3l.1 .1-.1 .2-.1 .1-.2-.1z" fill="none" stroke="#f0f" stroke-width=".14"/>
<path d="M49.2 12.1h.2l.2 .1-.1 .3-.1 .1-.2-.1z" fill-rule="evenodd" fill="#f0f"/>
<path d="M49.2 12.1h.2l.2 .1-.1 .3-.1 .1-.2-.1z" fill="none" stroke="#f0f" stroke-width=".14"/>
<circle cx="31.5" cy="8.2" r=".25" fill="#f0f"/>
<circle cx="31.5" cy="8.2" r=".25" fill="none" stroke="#f0f" stroke-width=".14"/>
<circle cx="31.5" cy="21.9" r=".25" fill="#f0f"/>
<circle cx="31.5" cy="21.9" r=".25" fill="none" stroke="#f0f" stroke-width=".14"/>
<circle cx="72.7" cy="20.5" r=".26" fill="#f0f"/>
<circle cx="72.7" cy="20.5" r=".26" fill="none" stroke="#f0f" stroke-width=".14"/>
<g font-size="1.2">
<text x="31.3" y="8.6" transform="rotate(-90 31.3 8.6)">7</text>
<text x="34" y="8.6" transform="rotate(-90 34 8.6)">6</text>
<text x="39.4" y="12">1</text>
<text x="39.4" y="13.4">2</text>
<text x="39.4" y="14.8">3</text>
<text x="39.4" y="16.1">4</text>
<text x="39.4" y="17.5">5</text>
<text x="99.9" y="16.1">1</text>
<text x="112.1" y="16.1">8</text>
<text x="31.3" y="22.2" transform="rotate(-90 31.3 22.2)">9</text>
<text x="34" y="22.2" transform="rotate(-90 34 22.2)">8</text>
<text x="99.9" y="18.9">2</text>
<text x="99.9" y="21.6">3</text>
<text x="112.1" y="18.9">7</text>
<text x="112.1" y="21.6">6</text>
<text x="99.9" y="24.4">4</text>
<text x="112.1" y="24.4">5</text>
<text x="158.8" y="29.2" transform="rotate(-90 158.8 29.2)">3</text>
<text x="112.2" y="31.2">2</text>
<text x="113.6" y="35.9" transform="rotate(-90 113.6 35.9)">1</text>
<text x="117.6" y="31.2">3B+</text>
<text x="154.7" y="32.6">1</text>
<text x="158.8" y="34.5" transform="rotate(-90 158.8 34.5)">2</text>
<text x="134.2" y="40.9">1</text>
<text x="134.2" y="49.1">1</text>
<text x="182.2" y="49.1">1</text>
<text x="182.2" y="51.8">2</text>
<text x="167.1" y="62.8">3</text>
<text x="172.5" y="62.8">2</text>
<text x="71.1" y="71">1</text>
<text x="86" y="71">14</text>
<text x="171.2" y="67.5" transform="rotate(-90 171.2 67.5)">1</text>
<text x="71.1" y="72.4">2</text>
<text x="71.1" y="73.7">3</text>
<text x="71.1" y="75.1">4</text>
<text x="71.1" y="76.5">5</text>
<text x="71.1" y="77.9">6</text>
<text x="86" y="72.4">13</text>
<text x="86" y="73.7">12</text>
<text x="86" y="75.1">11</text>
<text x="86" y="76.5">10</text>
<text x="86" y="77.9">9</text>
<text x="71.1" y="79.2">7</text>
<text x="86" y="79.2">8</text>
<text x="56" y="93.6" transform="rotate(-90 56 93.6)">1</text>
<text x="73.8" y="95.7">1</text>
<text x="73.8" y="91.6">1</text>
<text x="81.9" y="95.7">2</text>
<text x="81.9" y="91.6">2</text>
<text x="56" y="99" transform="rotate(-90 56 99)">2</text>
<text x="222.2" y="198.3">Title</text>
<text x="222.2" y="202.4">Size</text>
<text x="223.6" y="203.8">C</text>
<text x="227.7" y="202.5">Document Number</text>
<text x="227.7" y="203.8">&lt;Doc&gt;</text>
<text x="227.7" y="199.7">&lt;Title&gt;</text>
<text x="267.5" y="202.5">Rev</text>
<text x="268.9" y="203.8">&lt;RevCode&gt;</text>
<text x="222.2" y="206.6">Date:</text>
<text x="229.4" y="206.6">Thursday, May 07, 2020</text>
<text x="249.6" y="206.6">Sheet</text>
<text x="256.5" y="206.6">1</text>
<text x="260.6" y="206.6">of</text>
<text x="264.7" y="206.6">1</text>
</g>
<g font-size="1.2" fill="#000080">
<text x="32.9" y="6.6">USB1</text>
<text x="160.5" y="11.4">R3</text>
<text x="172.8" y="11.4">C2</text>
<text x="50.8" y="13.5">C1</text>
<text x="50.8" y="14.9">1UF</text>
<text x="54.9" y="17.6">R1</text>
<text x="57.6" y="17.6">0.05R</text>
<text x="72" y="13.6">R2</text>
<text x="120.7" y="17.6">10K</text>
<text x="123.5" y="16.2">R4</text>
<text x="146.8" y="16.9">L1</text>
<text x="160.5" y="17">NC</text>
<text x="172.8" y="17">NC</text>
<text x="37" y="21.7">沉沉1.1-16PTYPEC</text>
<text x="72" y="19.1">10K</text>
<text x="72" y="23.2">R7</text>
<text x="142.5" y="21.7">C3</text>
<text x="142.5" y="22.9">1UF</text>
<text x="146.8" y="21.2">4.7UH/CD54</text>
<text x="163.2" y="22.5">SS24</text>
<text x="167.3" y="21.7">D1</text>
<text x="187.9" y="23.1">C6</text>
<text x="48.8" y="24.4">R19</text>
<text x="48.8" y="26.1">51K</text>
<text x="72" y="28.7">20K</text>
<text x="84.9" y="24">R5</text>
<text x="85" y="27.2">1.3K</text>
<text x="105.6" y="28.6">U1</text>
<text x="112.5" y="29.9">Q1</text>
<text x="115.2" y="29.9">2301</text>
<text x="156.4" y="24.4">L2</text>
<text x="156.4" y="27.2">102 磁磁</text>
<text x="179.2" y="24.4">R6</text>
<text x="179.2" y="26.1">1M</text>
<text x="183.8" y="27.2">100uF/16V</text>
<text x="185.2" y="24.4">C5</text>
<text x="190.7" y="25.8">104</text>
<text x="93.3" y="35.4">D2</text>
<text x="94.7" y="34">SS24</text>
<text x="101.5" y="34">C7</text>
<text x="105.6" y="35.4">R10</text>
<text x="146.8" y="30.6">R8</text>
<text x="159.9" y="31.3">Q2</text>
<text x="159.9" y="32.9">3400</text>
<text x="171.5" y="34">90-95K</text>
<text x="172.2" y="31.3">R9</text>
<text x="101.5" y="36.8">10UF</text>
<text x="105.6" y="38.1">30K</text>
<text x="135.8" y="38.9">B+1</text>
<text x="146.8" y="36.2">47R</text>
<text x="153.6" y="36.8">R11</text>
<text x="153.6" y="39.5">10K</text>
<text x="135.8" y="44.4">B+</text>
<text x="135.8" y="47.1">B-1</text>
<text x="183.8" y="46.4">CN1</text>
<text x="135.8" y="52.7">B-</text>
<text x="157.8" y="51.9">C8</text>
<text x="166.8" y="51.9">D3</text>
<text x="166.8" y="53.5">NC</text>
<text x="174.9" y="51.9">R12</text>
<text x="131.7" y="58">R13</text>
<text x="134.4" y="58.7">NC</text>
<text x="153.6" y="56">104/50V</text>
<text x="174.2" y="54.6">10K</text>
<text x="185.2" y="57.4">CON2</text>
<text x="57.6" y="63.5">R14</text>
<text x="128.8" y="64.2">C9</text>
<text x="128.8" y="65.4">NC</text>
<text x="136.1" y="65.6">R15</text>
<text x="168.7" y="60.7">Q3</text>
<text x="171.5" y="61.5">2300</text>
<text x="57.6" y="69.2">10R</text>
<text x="65.7" y="68.3">C10</text>
<text x="65.7" y="69.6">104</text>
<text x="72.7" y="69.3">U2</text>
<text x="105.5" y="71.1">C11</text>
<text x="135.8" y="68.3">NC</text>
<text x="105.5" y="72.3">NC</text>
<text x="168.7" y="73.8">R17</text>
<text x="168.7" y="76.6">10K</text>
<text x="76.8" y="83.4">KT699</text>
<text x="105.5" y="79.3">C12</text>
<text x="105.5" y="80.6">NC</text>
<text x="58.3" y="95.8">SW1</text>
<text x="75.5" y="94.4">D5</text>
<text x="75.5" y="90.3">D4</text>
<text x="78.2" y="94.4">LED</text>
<text x="78.2" y="90.3">RLED</text>
<text x="88.6" y="101.3">R18</text>
<text x="88.6" y="102.9">1K</text>
</g>
<g font-size="1.2" fill="#004080">
<text x="32.2" y="13" transform="rotate(-90 32.2 13)">GND</text>
<text x="34.9" y="13" transform="rotate(-90 34.9 13)">GND</text>
<text x="35" y="17">GND</text>
<text x="35.6" y="12.9">+5V</text>
<text x="36.1" y="15.7">D+</text>
<text x="36.4" y="14.3">D-</text>
<text x="102.2" y="17">TEMP1</text>
<text x="108.8" y="17">CE</text>
<text x="32.2" y="19.9" transform="rotate(-90 32.2 19.9)">GND</text>
<text x="34.9" y="19.9" transform="rotate(-90 34.9 19.9)">GND</text>
<text x="35" y="18.4">GND</text>
<text x="102.2" y="19.8">PROG</text>
<text x="102.2" y="22.5">GND</text>
<text x="106.3" y="22.5">STDBY</text>
<text x="106.8" y="19.8">CHRG</text>
<text x="102.2" y="25.3">VCC</text>
<text x="108" y="25.3">BAT</text>
<text x="73.4" y="71.9">VDD</text>
<text x="81.6" y="71.9">GND</text>
<text x="73.4" y="73.3">PA6</text>
<text x="73.4" y="74.6">PA7</text>
<text x="73.4" y="76">PA5</text>
<text x="73.4" y="77.4">PB3</text>
<text x="82.1" y="73.3">PA4</text>
<text x="82.1" y="74.6">PA3</text>
<text x="82.1" y="76">PA2</text>
<text x="82.1" y="77.4">PA1</text>
<text x="73.4" y="78.7">PB2</text>
<text x="73.4" y="80.1">PB1</text>
<text x="82.1" y="80.1">PB0</text>
<text x="82.1" y="78.7">PA0</text>
</g>
<g font-size="1.2" fill="#f00">
<text x="41.4" y="13.5">DM</text>
<text x="41.4" y="12.1">VBUS</text>
<text x="41.4" y="16.2">CC2</text>
<text x="42.8" y="14.8">DP</text>
<text x="67.5" y="12.1">DC+</text>
<text x="68.9" y="19.9">DCIN_DECT</text>
<text x="94" y="18.9">PROG</text>
<text x="115.5" y="18.5">CH_STATUS</text>
<text x="137.5" y="18.5">MCU_VDD</text>
<text x="189.6" y="18.5">FAN_VDD</text>
<text x="89.4" y="28.4">DC+</text>
<text x="94.5" y="24.4">DC+</text>
<text x="120.1" y="24.3">B+</text>
<text x="170.3" y="28.1">FAN_FB</text>
<text x="100.4" y="30.9">MCU_VDD</text>
<text x="137.8" y="32.2">PWM_N</text>
<text x="112.7" y="39.1">DCIN_PWM</text>
<text x="130.1" y="49.6" transform="rotate(180 130.1 49.6)">B-</text>
<text x="170.3" y="48.7">FAN_VDD</text>
<text x="170.3" y="56">FAN-</text>
<text x="53.8" y="65.2">MCU_VDD</text>
<text x="126.4" y="60.1">ICH</text>
<text x="141.8" y="60.1">VOUT-</text>
<text x="156.6" y="70.6">IO_FAN</text>
<text x="57.9" y="77.5">DCIN_PWM</text>
<text x="59.3" y="73.8">KEYIN</text>
<text x="59.3" y="76.1">PWM_N</text>
<text x="59.3" y="72">CH_STATUS</text>
<text x="59.3" y="74.8">DCIN_DECT</text>
<text x="93.6" y="74.8">FAN_FB</text>
<text x="93.6" y="76.1">IO_FAN</text>
<text x="93.6" y="72.4">VBAT</text>
<text x="94.9" y="73.8">ICH</text>
<text x="94.9" y="77.9">ILED-1</text>
<text x="94.9" y="79.3">ILED-2</text>
<text x="48.3" y="86.1">KEYIN</text>
<text x="66.1" y="91.6">ILED-1</text>
<text x="66.1" y="95.8">ILED-2</text>
</g>
<g font-size="1">
<text x="28.8" y="1">5</text>
<text x="83.7" y="1">4</text>
<text x="138.6" y="1">3</text>
<text x="193.4" y="1">2</text>
<text x="248.3" y="1">1</text>
<text x=".4" y="27.9">D</text>
<text x="276.1" y="27.9">D</text>
<text x=".4" y="79.4">C</text>
<text x="276.1" y="79.4">C</text>
<text x=".4" y="130.8">B</text>
<text x="276.1" y="130.8">B</text>
<text x=".4" y="182.2">A</text>
<text x="276.1" y="182.2">A</text>
<text x="28.8" y="208.1">5</text>
<text x="83.7" y="208.1">4</text>
<text x="138.6" y="208.1">3</text>
<text x="193.4" y="208.1">2</text>
<text x="248.3" y="208.1">1</text>
</g>
</svg>
